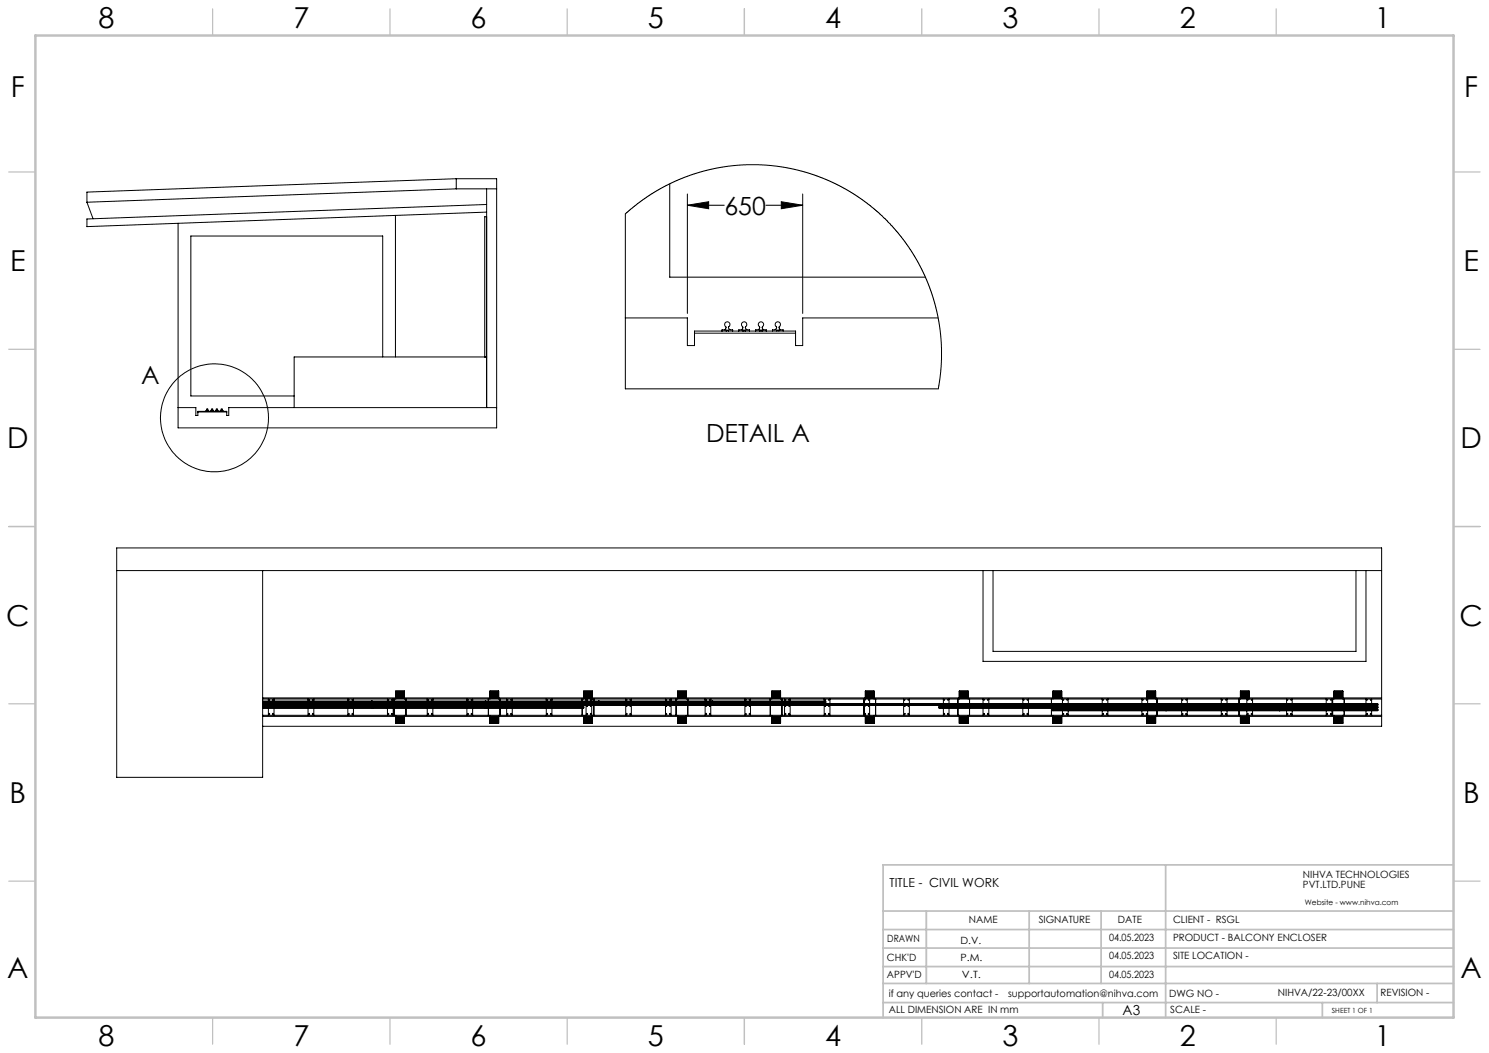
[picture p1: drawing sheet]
<svg xmlns="http://www.w3.org/2000/svg" width="420mm" height="297mm" viewBox="0 0 420 297" stroke-linecap="round" stroke-linejoin="round" font-family="sans-serif">
<g fill="none" stroke="#000" stroke-width=".28">
<path d="M24.5 57l1.7 4.7M128.7 50.4h11.4v70.3h-89.9v-57.7M128.7 50.4v2.9M128.7 53.3h11.4M128.7 50.4l-104.2 3.8v2.8M128.7 53.3l-104.2 3.7M137.3 53.3v61.7M137.3 57.7l-112.8 4.1v2.1l112.8-4.1M188.9 51.9v26.3h72.1M193.9 57.9l6-1v2zM193.9 54.7v33.7M193.9 57.9h10.4"/>
<path d="M216 57.9h10.4M220.4 56.9l6 1-6 1zM226.4 54.7v33.7M111.5 60.7v40M137.3 61.1h-.6v39.6M176.5 60.3l2.9-2.5 3.9-2.8 4.4-2.6 3.2-1.5 3.8-1.5 3.7-1.1 3.5-.9 4.3-.6 4.2-.3h4.5l4.1 .3 4.3 .8 7.2 2 4.3 1.8 3.7 1.9 3.4 2.1 3.5 2.5 2.7 2.3 3.4 3.4 2.7 3.2 2.7 3.7 2 3.4 1.8 3.6 2.7 7 1.1 4.4 .7 4.5 .3 3.7 .1 4.4-.3 4.3-.6 3.9h-88.3zM176.4 89.7h17.5v7.8h2v-4.1h28.5v4.1h2v-7.8h38.2M195.9 94h28.5M203.7 93.4v-.4h.8l.3-.7a.81 .81 0 0 1-.3-1.2 .81 .81 0 0 1 1.3 0 .81 .81 0 0 1-.3 1.2l.2 .7h1v.4M204.9 93.1v.1M204.9 93.1h.6v.3M204.9 93.2v.2"/>
<path d="M208.4 93.4v-.4h.9l.2-.7a.82 .82 0 0 1-.2-1.3 .82 .82 0 0 1 1.3 .1 .82 .82 0 0 1-.4 1.3l.3 .6h.9v.4M209.6 93.4v-.3h.6v.3M213.1 93.4v-.4h1l.2-.7a.77 .77 0 0 1-.4-1 .77 .77 0 0 1 1-.4 .77 .77 0 0 1 .4 1l-.3 .3 .2 .8h.9v.4M214.4 93.1h.1M214.3 93.2v.2M214.4 93.1h.5M214.9 93.1v.1M214.9 93.2v.2M217.9 93.4v-.4h.9l.3-.7a.81 .81 0 0 1-.3-1.2 .81 .81 0 0 1 1.2 0 .81 .81 0 0 1-.3 1.2l.3 .7h.9v.4M219.1 93.4v-.3h.6v.3M50.2 115h5v2.2h.6v-1.2h8.2v1.2h.5v-2.2h75.6M55.8 116.2h8.2"/>
<path d="M58 116l.3-.1-.1-.4 .2-.2 .3 .1-.1 .5 .3 .1M58.4 116h.1M58.5 116h.1M58.6 116h.1M59.4 116l.3-.2 .1-.5 .2 .2v.4l.3 .1M59.7 116h.1M59.7 116h.2M59.9 116h.1M60.7 116l.3-.1v-.4l.1-.2 .3 .1-.1 .5 .3 .1M61.1 116h.2M61.1 116h.1M62.1 116l.3-.1 .1-.6 .3 .2-.1 .4 .3 .1"/>
<path d="M62.4 116h.1M62.4 116h.2M62.6 116h.1M107.9 100.7v-34.1h-54.1v45.1h29.2M137.3 100.7h-54.3v14.3M32.9 160.9h356.8M74.1 160.9v58.3h-41.2v-64.7h356.8v50.4h-315.6M277.3 160.9v25.6h108v-25.6M280.1 160.9v22.8h102.4v-22.8M74.1 199.6h90.4M74.1 199.4h90.4M74.1 198.9h314.4"/>
<path d="M74.1 198.6h314.4M74.1 198.1h158.8M74.1 197.9h158.8M74.1 196.8h315.6M74.1 197.2h315.6M74.1 199.2h90.4v.2M74.1 198.5l314.4 .1M74.1 197.7h158.8v.2M75.7 197.2v.5M75.7 198.2v.3M75.7 199v.2M75.7 199.7v2.1"/>
<path d="M76 199.1v.1zM77 199.1v.1zM77.3 197.2v.5M77.3 198.2v.3M77.3 199v.2M77.3 199.7v2.1M86.9 197.2v.5M86.9 198.2v.3M86.9 199v.2M86.9 199.7v2.1M87.2 199.1v.1zM88.2 199.1l.1 .1z"/>
<path d="M88.5 197.2v.5M88.5 198.2v.3M88.5 199v.2M88.5 199.7v2.1M98.1 197.2v.5M98.1 198.2v.3M98.1 199v.2M98.1 199.7v2.1M98.4 199.1v.1zM99.4 199.1v.1zM99.7 197.2v.5M99.7 198.2v.3"/>
<path d="M99.7 199v.2M99.7 199.7v2.1M104.9 199.4v.2M104.9 199.4h.1M104.9 199.6h.1M104.9 198.6v.3M104.9 198.6h.1M104.9 198.9h.1M104.9 197.7v.5M104.9 198.5v.1M104.9 198.9v.1M104.9 199.2v.2"/>
<path d="M104.9 199.6v.1M105.1 199.3h.1M105.1 199.6h.1M105.1 197.8h.1M105.1 198.1h.1M105.1 198.5h.1M105.1 198.9h.1M109.3 197.2v.5M109.3 198.2v.3M109.3 199v.2M109.3 199.7v2.1M109.6 199.1v.1z"/>
<path d="M110.6 199.1v.1zM110.9 197.2v.5M110.9 198.2v.3M110.9 199v.2M110.9 199.7v2.1M111.2 197.2v.5M111.2 198.2v.3M111.2 199v.2M111.2 199.7v2.1M111.6 197.2v-2.3h2.5v2.3M111.8 195l.1 1.8zM112 195h.2v1.8h-.2z"/>
<path d="M112.3 195h.2v1.8h-.2zM112.6 195l.2 1.8zM112.9 195h.2v1.8h-.2zM113.2 195l.2 1.8zM113.5 195l.2 1.8zM113.8 195h.2v1.8h-.2zM114.5 197.2v.5M114.5 198.2v.3M114.5 199v.2M114.5 199.7v2.1M120.5 197.2v.5M120.5 198.2v.3"/>
<path d="M120.5 199v.2M120.5 199.7v2.1M120.8 199.1l.1 .1zM121.8 199.1v.1zM122.1 197.2v.5M122.1 198.2v.3M122.1 199v.2M122.1 199.7v2.1M131.7 197.2v.5M131.7 198.2v.3M131.7 199v.2M131.7 199.7v2.1"/>
<path d="M131.9 199.1h.1M133 199.1v.1zM133.3 197.2v.5M133.3 198.2v.3M133.3 199v.2M133.3 199.7v2.1M136.9 199.4v.2M136.9 199.4h.1M136.9 199.6h.1M136.9 198.6v.3M136.9 198.6h.1M136.9 198.9h.1"/>
<path d="M136.9 197.7v.5M136.9 198.5v.1M136.9 198.9v.1M136.9 199.2v.2M136.9 199.6v.1M137.1 198.5h.1M137.1 198.9h.1M137.1 197.8h.1M137.1 198.1h.1M137.1 199.3h.1M137.1 199.6h.1M137.8 197.2v.5"/>
<path d="M137.8 198.2v.3M137.8 199v.2M137.8 199.7v2.1M138.2 197.2v-2.3h2.5v2.3M138.3 195h.2v1.8h-.2zM138.6 195l.1 1.8zM138.9 195h.2v1.8h-.2zM139.2 195l.1 1.8zM139.5 195h.2v1.8h-.2zM139.8 195h.1v1.8h-.1zM140.1 195l.1 1.8zM140.4 195h.1v1.8h-.1z"/>
<path d="M141 197.2v.5M141 198.2v.3M141 199v.2M141 199.7v2.1M142.9 197.2v.5M142.9 198.2v.3M142.9 199v.2M142.9 199.7v2.1M143.2 199.1l.1 .1zM144.2 199.1v.1zM144.5 197.2v.5M144.5 198.2v.3"/>
<path d="M144.5 199v.2M144.5 199.7v2.1M154.1 197.2v.5M154.1 198.2v.3M154.1 199v.2M154.1 199.7v2.1M154.3 199.1h.1M155.4 199.1v.1zM155.7 197.2v.5M155.7 198.2v.3M155.7 199v.2M155.7 199.7v2.1"/>
<path d="M164.2 197.2v.5M164.2 198.2v.3M164.2 199v.2M164.2 199.7v2.1M164.5 199.4v.2M164.5 199.4h.1M164.5 199.6h.1M164.5 199.6l-90.4 .1M164.6 197.2v-2.3h2.5v2.3M164.7 195h.2v1.8h-.2zM165.1 195l.1 1.8zM165.3 197.2v.5"/>
<path d="M165.3 198.2v.3M165.3 199v2.8M165.3 195l.2 1.8zM165.6 199.1l.1 .1zM165.6 195h.2v1.8h-.2zM165.9 195l.2 1.8zM166.2 195h.2v1.8h-.2zM166.5 199.1h.1M166.5 197.4h.1M166.5 195l.2 1.8zM166.8 195l.2 1.8zM166.9 197.2v.5"/>
<path d="M166.9 198.2v.3M166.9 199v2.8M167.5 197.2v.5M167.5 198.2v.3M167.5 199v2.8M168.9 198.6v.3M168.9 198.6h.1M168.9 198.9h.1M168.9 197.7v.5M168.9 198.5v.1M168.9 198.9v.1M169.1 198.5h.1"/>
<path d="M169.1 198.9h.1M169.1 197.8h.1M169.1 198.1h.1M176.5 197.2v.5M176.5 198.2v.3M176.5 199v2.8M176.7 199.1h.1M177.7 199.1h.2zM177.7 197.4l.1 .1zM178.1 197.2v.5M178.1 198.2v.3M178.1 199v2.8"/>
<path d="M187.7 197.2v.5M187.7 198.2v.3M187.7 199v2.8M188.9 199.1h.1M188.9 197.4h.1M189.3 197.2v.5M189.3 198.2v.3M189.3 199v2.8M190.7 197.2v.5M190.7 198.2v.3M190.7 199v2.8M191.1 197.2v-2.3h2.5v2.3"/>
<path d="M191.2 195h.2v1.8h-.2zM191.6 195l.1 1.8zM191.8 195h.2v1.8h-.2zM192.2 195l.1 1.8zM192.4 195h.2v1.8h-.2zM192.7 195h.2v1.8h-.2zM193 195l.2 1.8zM193.3 195h.2v1.8h-.2zM194 197.2v.5M194 198.2v.3M194 199v2.8M198.9 197.2v.5"/>
<path d="M198.9 198.2v.3M198.9 199v2.8M199.1 199.1h.1M200.5 197.2v.5M200.5 198.2v.3M200.5 199v2.8M200.9 198.6v.3M200.9 198.6h.1M200.9 198.9h.1M200.9 197.7v.5M200.9 198.5v.1M200.9 198.9v.1"/>
<path d="M201.1 198.5h.1M201.1 198.9h.1M201.1 197.8h.1M201.1 198.1h.1M210.1 197.2v.5M210.1 198.2v.3M210.1 199v2.8M210.4 199.1v.1zM211.3 199.1h.1M211.3 197.4h.1M211.7 197.2v.5M211.7 198.2v.3"/>
<path d="M211.7 199v2.8M217.3 197.2v.5M217.3 198.2v.3M217.3 199v2.8M217.7 197.2v-2.3h2.5v2.3M217.8 195h.2v1.8h-.2zM218.1 195l.2 1.8zM218.4 195h.2v1.8h-.2zM218.7 195l.2 1.8zM219 195l.1 1.8zM219.3 195h.2v1.8h-.2zM219.6 195l.1 1.8z"/>
<path d="M219.9 195h.2v1.8h-.2zM220.6 197.2v.5M220.6 198.2v.3M220.6 199v2.8M221.3 197.2v.5M221.3 198.2v.3M221.3 199v2.8M221.5 199.1h.1M222.5 199.1h.1M222.9 197.2v.5M222.9 198.2v.3M222.9 199v2.8"/>
<path d="M232.5 197.2v.5M232.5 198.2v.3M232.5 199v2.8M232.8 199.1v.1zM232.9 198.6v.3M232.9 198.6h.1M232.9 198.9h.1M232.9 197.9v.2M232.9 198.1v.1h-158.8M232.9 198.5v.1M232.9 198.9v.1M233.1 198.5h.1"/>
<path d="M233.1 198.9h.1M233.8 199.1h.1M233.8 197.4h.1M234.1 197.2v1.3M234.1 199v2.8M243.7 197.2h.1M243.7 197.2v1.3M243.7 199v2.8M243.9 199.1h.1M243.9 197.4h.1M244.1 197.2v-2.3h2.5v2.3M244.2 195l.2 1.8z"/>
<path d="M244.5 195h.2v1.8h-.2zM244.8 195h.2v1.8h-.2zM244.9 199.1h.1M245.1 195l.2 1.8zM245.3 197.2v1.3M245.3 199v2.8M245.4 195h.2v1.8h-.2zM245.7 195l.2 1.8zM246 195h.2v1.8h-.2zM246.3 195h.2v1.8h-.2zM247 197.2v1.3M247 199v2.8"/>
<path d="M254.9 197.2v1.3M254.9 199v2.8M255.2 199.1v.1zM255.1 197.4h.1M256.2 199.1h.1M256.2 197.4h.1M256.5 197.2v1.3M256.5 199v2.8M264.9 198.6v.3M264.9 198.6h.1M264.9 198.9h.1M264.9 199.4v.2"/>
<path d="M264.9 199.4h.1M264.9 199.6h.1M264.9 199.6h123.6M264.9 199.4h123.6M264.9 199.4v-.2h123.6v.2M264.9 198.5v.1M264.9 198.9v.1M265.1 198.5h.1M265.1 198.9h.1M265.1 199.3h.1M265.1 199.6h.1M266.1 197.2v1.3"/>
<path d="M266.1 199v.2M266.1 199.7v2.1M266.4 199.1v.1zM267.3 199.1h.1M267.7 197.2v1.3M267.7 199v.2M267.7 199.7v2.1M270.2 197.2v1.3M270.2 199v.2M270.2 199.7v2.1M270.6 197.2v-2.3h2.5v2.3M270.7 195h.2v1.8h-.2z"/>
<path d="M271 195h.2v1.8h-.2zM271.3 195l.2 1.8zM271.6 195h.2v1.8h-.2zM271.9 195l.2 1.8zM272.2 195l.1 1.8zM272.5 195h.2v1.8h-.2zM272.8 195l.1 1.8zM273.5 197.2v1.3M273.5 199v.2M273.5 199.7v2.1M277.3 197.2v1.3M277.3 199v.2"/>
<path d="M277.3 199.7v2.1M278.6 199.1h.1M278.6 197.4h.1M278.9 197.2v1.3M278.9 199v.2M278.9 199.7v2.1M288.5 197.2v1.3M288.5 199v.2M288.5 199.7v2.1M288.8 199.1v.1zM289.7 199.1h.1M290.1 197.2v1.3"/>
<path d="M290.1 199v.2M290.1 199.7v2.1M296.6 197.2v1.3M296.6 199v.2M296.6 199.7v2.1M296.9 198.6v.3M296.9 198.6h.1M296.9 198.9h.1M296.9 199.4v.2M296.9 199.4h.1M296.9 199.6h.1M296.9 198.5v.1"/>
<path d="M296.9 198.9v.1M296.9 199.2v.2M296.9 199.6v.1M297 197.2v-2.3h2.5v2.3M297.1 198.5h.1M297.1 198.9h.1M297.1 199.3h.1M297.1 199.6h.1M297.1 195h.2v1.8h-.2zM297.4 195l.2 1.8zM297.7 195h.2v1.8h-.2zM298 195l.2 1.8z"/>
<path d="M298.3 195l.1 1.8zM298.6 195h.2v1.8h-.2zM298.9 195l.1 1.8zM299.2 195h.2v1.8h-.2zM299.7 197.2v1.3M299.7 199v.2M299.7 199.7v.3M301 199.1h.1M301 197.4h.1M301.3 197.2v1.3M301.3 199v.2M301.3 199.7v.3"/>
<path d="M310.9 197.2v1.3M310.9 199v.2M310.9 199.7v.3M311.2 199.1v.1zM312.1 199.1h.1M312.5 197.2v1.3M312.5 199v.2M312.5 199.7v.3M322.1 197.2v1.3M322.1 199v.2M322.1 199.7v.3M322.4 199.1v.1z"/>
<path d="M323.4 199.1l.1 .1zM323.5 197.2v-2.3h2.5v2.3M323.6 195h.2v1.8h-.2zM323.7 197.2v1.3M323.7 199v.2M323.7 199.7v.3M323.9 195l.2 1.8zM324.2 195l.1 1.8zM324.5 195h.2v1.8h-.2zM324.8 195l.1 1.8zM325.1 195h.2v1.8h-.2zM325.4 195l.1 1.8z"/>
<path d="M325.7 195l.1 1.8zM326.4 197.2v1.3M326.4 199v.2M326.4 199.7v.3M328.9 198.6v.3M328.9 198.6h.1M328.9 198.9h.1M328.9 199.4v.2M328.9 199.4h.1M328.9 199.6h.1M328.9 198.5v.1M328.9 198.9v.1"/>
<path d="M328.9 199.2v.2M328.9 199.6v.1M329.1 198.5h.1M329.1 198.9h.1M329.1 199.3h.1M329.1 199.6h.1M333.3 197.2v1.3M333.3 199v.2M333.3 199.7v.3M333.6 199.1v.1zM334.5 199.1h.1M334.9 197.2v1.3"/>
<path d="M334.9 199v.2M334.9 199.7v.3M344.5 197.2v1.3M344.5 199v.2M344.5 199.7v.3M344.8 199.1v.1zM345.8 199.1l.1 .1zM346.1 197.2v1.3M346.1 199v.2M346.1 199.7v.3M349.5 197.2v1.3M349.5 199v.2"/>
<path d="M349.5 199.7v.3M349.9 197.2v-2.3h2.5v2.3M350 195l.2 1.8zM350.3 195l.1 1.8zM350.6 195h.2v1.8h-.2zM350.9 195l.1 1.8zM351.2 195h.2v1.8h-.2zM351.5 195h.1v1.8h-.1zM351.7 197.2v1.3M351.7 199v.2M351.7 199.7v.3M351.8 195l.1 1.8z"/>
<path d="M352.1 195h.1v1.8h-.1zM353 199.1v.1zM353.3 197.2v1.3M353.3 199v.2M353.3 199.7v.3M360.9 198.6v.3M360.9 198.6h.1M360.9 198.9h.1M360.9 199.4v.2M360.9 199.4h.1M360.9 199.6h.1M360.9 198.5v.1"/>
<path d="M360.9 198.9v.1M360.9 199.2v.2M360.9 199.6v.1M361.1 199.3h.1M361.1 199.6h.1M361.1 198.5h.1M361.1 198.9h.1M362.9 197.2v1.3M362.9 199v.2M362.9 199.7v.3M363.2 199.1v.1zM364.2 199.1v.1z"/>
<path d="M364.5 197.2v1.3M364.5 199v.2M364.5 199.7v.3M374.1 197.2v1.3M374.1 199v.2M374.1 199.7v.3M374.3 199.1h.1M375.4 199.1l.1 .1zM375.7 197.2v1.3M375.7 199v.2M375.7 199.7v.3M375.9 197.2v1.3"/>
<path d="M375.9 199v.2M375.9 199.7v.3M376.3 197.2v-2.3h2.5v2.3M376.4 195l.2 1.8zM376.7 195h.2v1.8h-.2zM377 195l.2 1.8zM377.3 195h.2v1.8h-.2zM377.6 195h.2v1.8h-.2zM377.9 195l.1 1.8zM378.2 195h.2v1.8h-.2zM378.5 195l.1 1.8zM379.2 197.2v1.3"/>
<path d="M379.2 199v.2M379.2 199.7v.3M385.3 197.2v1.3M385.3 199v.2M385.3 199.7v.3M385.6 199.1v.1zM386.6 199.1v.1zM386.9 197.2v1.3M386.9 199v.2M386.9 199.7v.3M388.5 199.4v.2M388.5 199.4h.1"/>
<path d="M388.5 199.6h.1M388.5 198.6v.3M388.5 198.6h.1M388.5 198.9h.1M388.5 198.9l-314.4 .1M74.1 202.1h315.6M74.1 201.8h315.6M76 201.5h.1M76 201.3h.1M76.9 201.5h.1M77 201.2v.1zM87.1 201.5h.1"/>
<path d="M87.2 201.2v.1zM88.1 201.3h.2zM88.2 201.4l.1 .1zM98.4 201.5h.1M98.4 201.2v.1zM99.3 201.5h.1M99.4 201.2v.1zM109.5 201.5h.1M109.6 201.2v.1zM110.6 201.2v.1zM111.6 201.8v2.2h2.5v-2.2M111.8 202.1l.1 1.8z"/>
<path d="M112 202.1h.2v1.8h-.2zM112.3 202.1h.2v1.8h-.2zM112.6 202.1l.2 1.8zM112.9 202.1h.2v1.8h-.2zM113.2 202.1l.2 1.8zM113.5 202.1l.2 1.8zM113.8 202.1h.2v1.8h-.2zM120.8 201.2v.1zM121.7 201.5h.1M121.8 201.2v.1zM131.9 201.5h.1M131.9 201.3h.1"/>
<path d="M132.9 201.3h.1M138.2 201.8v2.2h2.5v-2.2M138.3 202.1h.2v1.8h-.2zM138.6 202.1l.1 1.8zM138.9 202.1h.2v1.8h-.2zM139.2 202.1l.1 1.8zM139.5 202.1h.2v1.8h-.2zM139.8 202.1h.1v1.8h-.1zM140.1 202.1l.1 1.8zM140.4 202.1h.1v1.8h-.1zM143.2 201.2v.1zM144.1 201.5h.1"/>
<path d="M144.2 201.2v.1zM154.3 201.5h.1M154.3 201.3h.1M155.3 201.3h.1M164.6 201.8v2.2h2.5v-2.2M164.7 202.1h.2v1.8h-.2zM165.1 202.1l.1 1.8zM165.3 202.1l.2 1.8zM165.6 201.3h.1M165.6 202.1h.2v1.8h-.2zM165.9 202.1l.2 1.8zM166.2 202.1h.2v1.8h-.2z"/>
<path d="M166.5 201.5h.1M166.5 201.3h.1M166.5 202.1l.2 1.8zM166.8 202.1l.2 1.8zM176.7 201.5h.1M176.7 201.3h.1M177.7 201.2l.2 .1zM187.9 201.3h.1M188.9 201.5h.1M188.9 201.3h.1M191.1 201.8v2.2h2.5v-2.2M191.2 202.1h.2v1.8h-.2z"/>
<path d="M191.6 202.1l.1 1.8zM191.8 202.1h.2v1.8h-.2zM192.2 202.1l.1 1.8zM192.4 202.1h.2v1.8h-.2zM192.7 202.1h.2v1.8h-.2zM193 202.1l.2 1.8zM193.3 202.1h.2v1.8h-.2zM199.1 201.5h.1M199.1 201.3h.1M200.1 201.3h.1M210.3 201.3h.1M211.3 201.5h.1"/>
<path d="M211.3 201.3h.1M217.7 201.8v2.2h2.5v-2.2M217.8 202.1h.2v1.8h-.2zM218.1 202.1l.2 1.8zM218.4 202.1h.2v1.8h-.2zM218.7 202.1l.2 1.8zM219 202.1l.1 1.8zM219.3 202.1h.2v1.8h-.2zM219.6 202.1l.1 1.8zM219.9 202.1h.2v1.8h-.2zM221.5 201.3h.1M232.7 201.3h.1"/>
<path d="M233.8 201.5h.1M233.8 201.3h.1M243.7 201.8h.1M243.9 201.5h.1M243.9 201.3h.1M244.1 201.8v2.2h2.5v-2.2M244.2 202.1l.2 1.8zM244.5 202.1h.2v1.8h-.2zM244.8 202.1h.2v1.8h-.2zM244.9 201.5h.1M244.9 201.3h.1M245.1 202.1l.2 1.8z"/>
<path d="M245.4 202.1h.2v1.8h-.2zM245.7 202.1l.2 1.8zM246 202.1h.2v1.8h-.2zM246.3 202.1h.2v1.8h-.2zM255.1 201.5h.1M255.1 201.3h.1M256.2 201.5h.1M256.2 201.3h.1M266.3 201.5h.1M266.4 201.2v.1zM267.3 201.5h.1M267.3 201.3h.1"/>
<path d="M270.6 201.8v2.2h2.5v-2.2M270.7 202.1h.2v1.8h-.2zM271 202.1h.2v1.8h-.2zM271.3 202.1l.2 1.8zM271.6 202.1h.2v1.8h-.2zM271.9 202.1l.2 1.8zM272.2 202.1l.1 1.8zM272.5 202.1h.2v1.8h-.2zM272.8 202.1l.1 1.8zM277.5 201.3h.1M278.6 201.5h.1M278.6 201.3h.1"/>
<path d="M288.7 201.5h.1M288.8 201.2v.1zM289.7 201.5h.1M289.7 201.3h.1M296.9 200.1v.3M296.9 200.1h.1M296.9 200.4h.1M296.9 200.4h91.6M296.9 200.1h91.6M297 201.8v2.2h2.5v-2.2M297.1 200.1h.1M297.1 200.4h.1"/>
<path d="M297.1 202.1h.2v1.8h-.2zM297.4 202.1l.2 1.8zM297.7 202.1h.2v1.8h-.2zM298 202.1l.2 1.8zM298.3 202.1l.1 1.8zM298.6 202.1h.2v1.8h-.2zM298.9 202.1l.1 1.8zM299.2 202.1h.2v1.8h-.2zM299.7 200.5v1.3M299.9 201.3h.1M301 201.5h.1M301 201.3h.1"/>
<path d="M301.3 200.5v1.3M310.9 200.5v1.3M311.1 201.5h.1M311.2 201.2v.1zM312.1 201.5h.1M312.1 201.3h.1M312.5 200.5v1.3M322.1 200.5v1.3M323.4 201.3h.1M323.5 201.8v2.2h2.5v-2.2M323.6 202.1h.2v1.8h-.2zM323.7 200.5v1.3"/>
<path d="M323.9 202.1l.2 1.8zM324.2 202.1l.1 1.8zM324.5 202.1h.2v1.8h-.2zM324.8 202.1l.1 1.8zM325.1 202.1h.2v1.8h-.2zM325.4 202.1l.1 1.8zM325.7 202.1l.1 1.8zM326.4 200.5v1.3M328.9 200.1v.3M328.9 200.1h.1M328.9 200.4h.1M328.9 200v.1"/>
<path d="M328.9 200.4v.1M329.1 200.1h.1M329.1 200.4h.1M333.3 200.5v1.3M333.6 201.5h.1M333.6 201.2v.1zM334.5 201.5h.1M334.5 201.3h.1M334.9 200.5v1.3M344.5 200.5v1.3M344.7 201.5h.1M344.8 201.2v.1z"/>
<path d="M345.8 201.3h.1M346.1 200.5v1.3M349.5 200.5v1.3M349.9 201.8v2.2h2.5v-2.2M350 202.1l.2 1.8zM350.3 202.1l.1 1.8zM350.6 202.1h.2v1.8h-.2zM350.9 202.1l.1 1.8zM351.2 202.1h.2v1.8h-.2zM351.5 202.1h.1v1.8h-.1zM351.7 200.5v1.3M351.8 202.1l.1 1.8z"/>
<path d="M351.9 201.3h.1M352.1 202.1h.1v1.8h-.1zM353 201.5h.1M353 201.2v.1zM353.3 200.5v1.3M360.9 200.1v.3M360.9 200.1h.1M360.9 200.4h.1M360.9 200v.1M360.9 200.4v.1M361.1 200.1h.1M361.1 200.4h.1"/>
<path d="M362.9 200.5v1.3M363.1 201.5h.1M363.2 201.2v.1zM364.1 201.5h.1M364.2 201.2v.1zM364.5 200.5v1.3M374.1 200.5v1.3M375.4 201.2v.1zM375.7 200.5v1.3M375.9 200.5v1.3M376.3 201.8v2.2h2.5v-2.2M376.4 202.1l.2 1.8z"/>
<path d="M376.7 202.1h.2v1.8h-.2zM377 202.1l.2 1.8zM377.3 202.1h.2v1.8h-.2zM377.6 202.1h.2v1.8h-.2zM377.9 202.1l.1 1.8zM378.2 202.1h.2v1.8h-.2zM378.5 202.1l.1 1.8zM379.2 200.5v1.3M385.3 200.5v1.3M385.6 201.5h.1M385.6 201.2v.1zM386.5 201.5h.1"/>
<path d="M386.6 201.2v.1zM386.9 200.5v1.3M388.5 200.1v.3M388.5 200.1h.1M388.5 200.4h.1"/>
<circle cx="60.5" cy="117.8" r="15.2"/>
<circle cx="76" cy="197.4" r=".06"/>
<circle cx="77" cy="197.4" r=".06"/>
<circle cx="87.2" cy="197.4" r=".06"/>
<circle cx="88.2" cy="197.4" r=".08"/>
<circle cx="98.4" cy="197.4" r=".06"/>
<circle cx="99.4" cy="197.4" r=".06"/>
<circle cx="109.6" cy="197.4" r=".06"/>
<circle cx="110.6" cy="197.4" r=".07"/>
<circle cx="120.8" cy="197.4" r=".06"/>
<circle cx="121.8" cy="197.4" r=".06"/>
<circle cx="132" cy="197.4" r=".06"/>
<circle cx="133" cy="197.4" r=".07"/>
<circle cx="143.2" cy="197.4" r=".06"/>
<circle cx="144.2" cy="197.4" r=".06"/>
<circle cx="154.4" cy="197.4" r=".06"/>
<circle cx="155.4" cy="197.4" r=".07"/>
<circle cx="165.6" cy="197.4" r=".06"/>
<circle cx="176.8" cy="197.4" r=".06"/>
<circle cx="188" cy="197.4" r=".07"/>
<circle cx="188" cy="199.1" r=".07"/>
<circle cx="199.2" cy="197.4" r=".06"/>
<circle cx="200.2" cy="197.4" r=".06"/>
<circle cx="200.2" cy="199.1" r=".07"/>
<circle cx="210.4" cy="197.4" r=".07"/>
<circle cx="221.6" cy="197.4" r=".06"/>
<circle cx="222.6" cy="197.4" r=".06"/>
<circle cx="232.8" cy="197.4" r=".07"/>
<circle cx="245" cy="197.4" r=".06"/>
<circle cx="266.4" cy="197.4" r=".06"/>
<circle cx="267.4" cy="197.4" r=".06"/>
<circle cx="277.6" cy="197.4" r=".06"/>
<circle cx="277.6" cy="199.1" r=".07"/>
<circle cx="288.8" cy="197.4" r=".06"/>
<circle cx="289.8" cy="197.4" r=".06"/>
<circle cx="300" cy="197.4" r=".06"/>
<circle cx="300" cy="199.1" r=".07"/>
<circle cx="311.2" cy="197.4" r=".06"/>
<circle cx="312.2" cy="197.4" r=".06"/>
<circle cx="322.4" cy="197.4" r=".06"/>
<circle cx="323.4" cy="197.4" r=".06"/>
<circle cx="333.6" cy="197.4" r=".06"/>
<circle cx="334.6" cy="197.4" r=".06"/>
<circle cx="344.8" cy="197.4" r=".06"/>
<circle cx="345.8" cy="197.4" r=".06"/>
<circle cx="352" cy="197.4" r=".06"/>
<circle cx="352" cy="199.1" r=".07"/>
<circle cx="353" cy="197.4" r=".06"/>
<circle cx="363.2" cy="197.4" r=".06"/>
<circle cx="364.2" cy="197.4" r=".06"/>
<circle cx="374.4" cy="197.4" r=".06"/>
<circle cx="375.4" cy="197.4" r=".06"/>
<circle cx="385.6" cy="197.4" r=".06"/>
<circle cx="386.6" cy="197.4" r=".06"/>
<circle cx="110.6" cy="201.5" r=".07"/>
<circle cx="120.8" cy="201.5" r=".06"/>
<circle cx="133" cy="201.5" r=".07"/>
<circle cx="143.2" cy="201.5" r=".06"/>
<circle cx="155.4" cy="201.5" r=".07"/>
<circle cx="165.6" cy="201.5" r=".06"/>
<circle cx="177.8" cy="201.5" r=".07"/>
<circle cx="188" cy="201.5" r=".07"/>
<circle cx="200.2" cy="201.5" r=".06"/>
<circle cx="210.4" cy="201.5" r=".07"/>
<circle cx="221.6" cy="201.5" r=".06"/>
<circle cx="222.6" cy="201.5" r=".06"/>
<circle cx="222.6" cy="201.3" r=".07"/>
<circle cx="232.8" cy="201.5" r=".07"/>
<circle cx="277.6" cy="201.5" r=".06"/>
<circle cx="300" cy="201.5" r=".06"/>
<circle cx="322.4" cy="201.5" r=".06"/>
<circle cx="322.4" cy="201.3" r=".07"/>
<circle cx="323.4" cy="201.5" r=".06"/>
<circle cx="345.8" cy="201.5" r=".06"/>
<circle cx="352" cy="201.5" r=".06"/>
<circle cx="374.4" cy="201.5" r=".06"/>
<circle cx="374.4" cy="201.3" r=".07"/>
<circle cx="375.4" cy="201.5" r=".06"/>
</g>
<g fill="none" stroke="#c0c0c0" stroke-width=".35">
<path d="M60 2.5v7.5M110 2.5v7.5M160 2.5v7.5M210 2.5v7.5M260 2.5v7.5M310 2.5v7.5M360 2.5v7.5M2.5 48.5h7.5M410 48.5h7.5M2.5 98.5h7.5M410 98.5h7.5M2.5 148.5h7.5"/>
<path d="M410 148.5h7.5M2.5 198.5h7.5M410 198.5h7.5M2.5 248.5h7.5M410 248.5h7.5M60 287v7.5M110 287v7.5M160 287v7.5M210 287v7.5M260 287v7.5M310 287v7.5M360 287v7.5"/>
</g>
<g fill="none" stroke="#c0c0c0" stroke-width=".5">
<path d="M249.1 257h160.9M261.3 257v20.4M290.3 257v20.4M310.6 257v20.4M328.8 243.9v43.1M410 243.9h-160.9v43.1M249.1 272.6h160.9M249.1 267.4h160.9M249.1 262.2h160.9M249.1 277.4h160.9M388.4 277.4v5.4M249.1 282.8h160.9"/>
<path d="M311 282.8v4.2M373 282.8v4.2"/>
</g>
<path d="M10 10h400v277h-400z" fill="none" stroke="#c0c0c0" stroke-width=".7"/>
<path d="M193.9 57.9l6-1v2zM220.4 56.9l6 1-6 1z" fill="#000"/>
<g font-size="8.1">
<text x="27.8" y="8">8</text>
<text x="82.8" y="8">7</text>
<text x="132.8" y="8">6</text>
<text x="182.8" y="8">5</text>
<text x="232.8" y="8">4</text>
<text x="282.8" y="8">3</text>
<text x="332.8" y="8">2</text>
<text x="387.8" y="8">1</text>
<text x="3" y="27.2">F</text>
<text x="413" y="27.2">F</text>
<text x="2.8" y="76.5">E</text>
<text x="412.8" y="76.5">E</text>
<text x="2" y="126.5">D</text>
<text x="412" y="126.5">D</text>
<text x="1.7" y="176.5">C</text>
<text x="411.7" y="176.5">C</text>
<text x="2.7" y="226.5">B</text>
<text x="412.7" y="226.5">B</text>
<text x="2" y="275.7">A</text>
<text x="412" y="275.7">A</text>
<text x="27.8" y="295">8</text>
<text x="82.8" y="295">7</text>
<text x="132.8" y="295">6</text>
<text x="182.8" y="295">5</text>
<text x="232.8" y="295">4</text>
<text x="282.8" y="295">3</text>
<text x="332.8" y="295">2</text>
<text x="387.8" y="295">1</text>
</g>
<g font-size="7.1">
<text x="204.3" y="60.5">650</text>
<text x="39.8" y="108.3">A</text>
<text x="199.1" y="124.6">DETAIL A</text>
</g>
<text font-size="3.9" x="316.7" y="286.4">A3</text>
<text font-size="3.5" x="250.9" y="250.2">TITLE - CIVIL WORK</text>
<g font-size="2.8">
<text x="367.5" y="247.7">NIHVA TECHNOLOGIES</text>
<text x="367.5" y="250.5">PVT.LTD.PUNE</text>
<text x="273.3" y="260.4">NAME</text>
<text x="293" y="260.4">SIGNATURE</text>
<text x="315.3" y="260.5">DATE</text>
<text x="330.9" y="260.5">CLIENT - RSGL</text>
<text x="250.3" y="265.7">DRAWN</text>
<text x="270.9" y="266.1">D.V.</text>
<text x="312.8" y="265.5">04.05.2023</text>
<text x="330.9" y="265.5">PRODUCT - BALCONY ENCLOSER</text>
<text x="250.2" y="271.1">CHK'D</text>
<text x="250.2" y="275.8">APPV'D</text>
<text x="270.9" y="271.1">P.M.</text>
<text x="271.3" y="275.8">V.T.</text>
<text x="312.8" y="270.6">04.05.2023</text>
<text x="312.8" y="275.8">04.05.2023</text>
<text x="330.9" y="270.6">SITE LOCATION -</text>
<text x="250.7" y="281.1">if any queries contact -</text>
<text x="284.3" y="281.1">supportautomation@nihva.com</text>
<text x="329.8" y="281.3">DWG NO -</text>
<text x="360.5" y="281.1">NIHVA/22-23/00XX</text>
<text x="389.4" y="281.1">REVISION -</text>
<text x="250.7" y="285.6">ALL DIMENSION ARE IN mm</text>
<text x="330.1" y="285.7">SCALE -</text>
</g>
<text font-size="2.1" x="368.1" y="255.1">Website - www.nihva.com</text>
<text font-size="2" x="375.7" y="285.6">SHEET 1 OF 1</text>
</svg>
